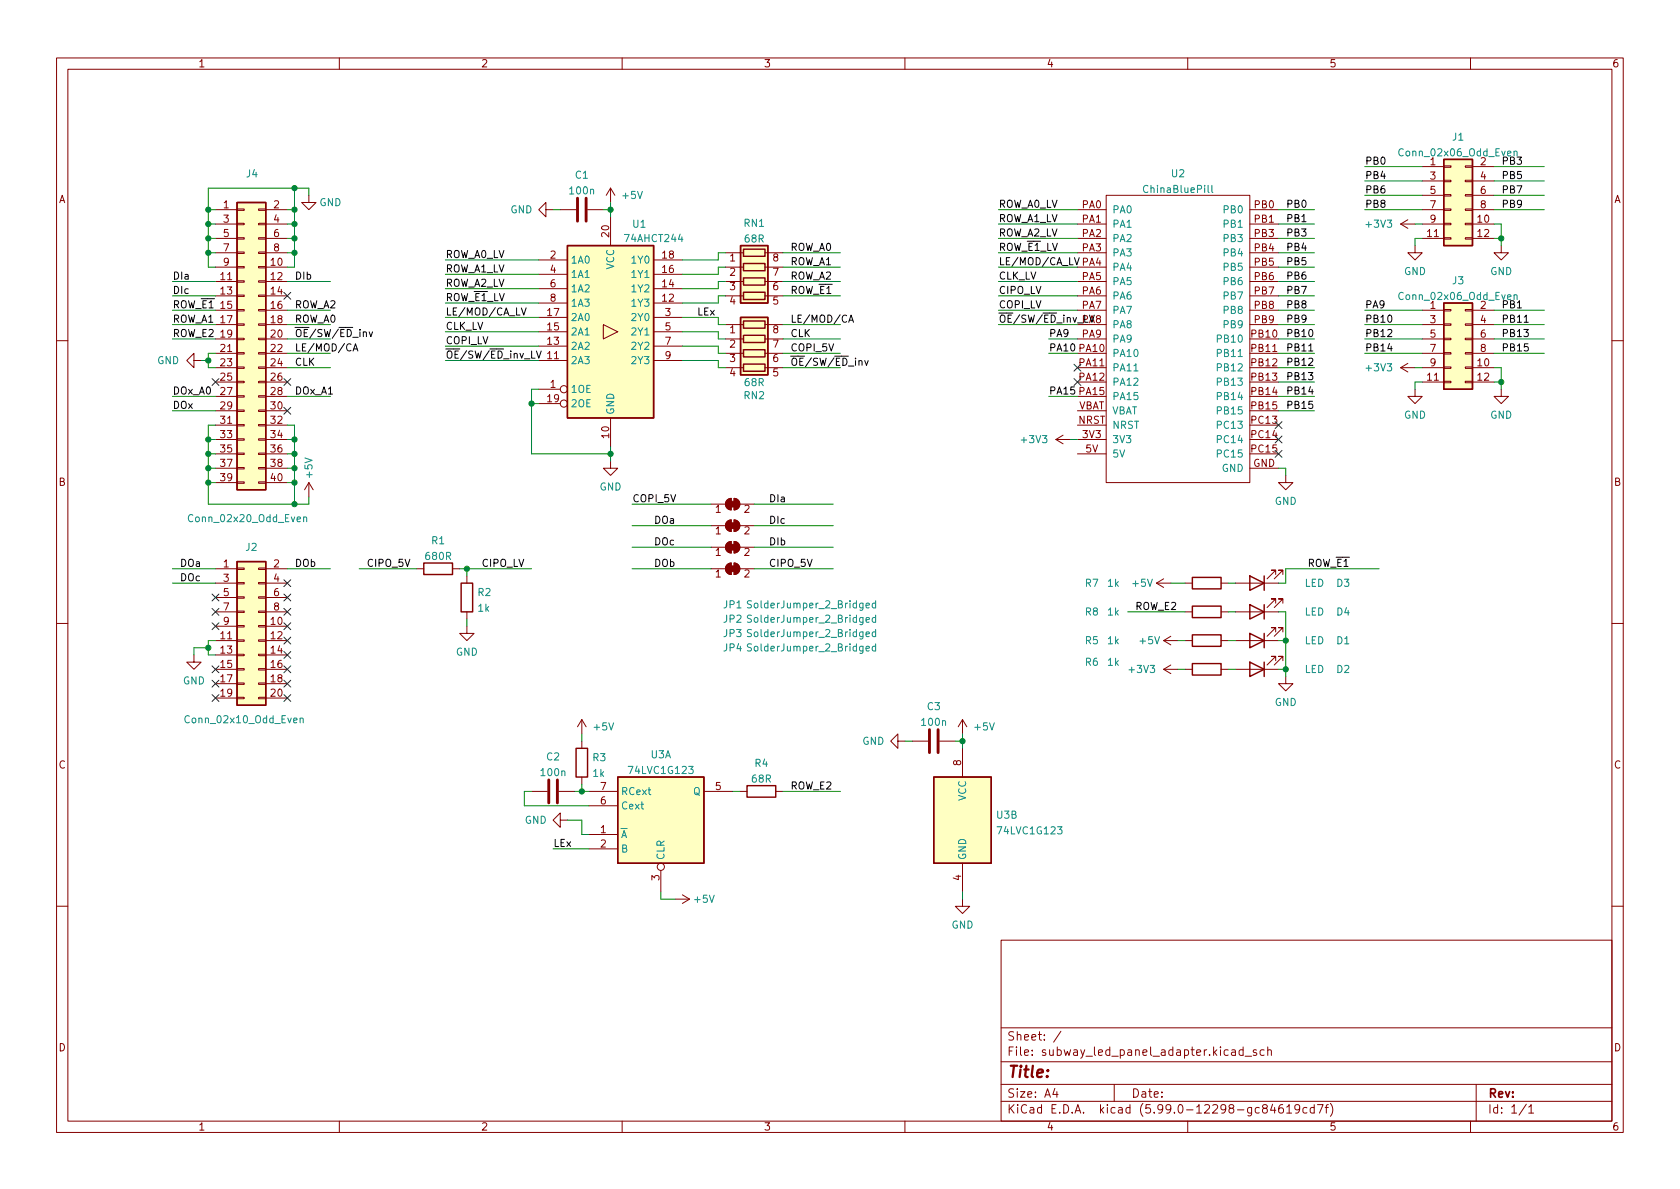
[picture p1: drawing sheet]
<svg xmlns="http://www.w3.org/2000/svg" width="297mm" height="210mm" viewBox="0 0 297 210" stroke-linecap="round" stroke-linejoin="round" font-family="sans-serif">
<g fill="none" stroke="#840000" stroke-width=".18">
<path d="M10 10.2h277v190.1h-277zM12 12.2h273v186.1h-273zM60 10.2v2M110 10.2v2M160 10.2v2M210 10.2v2M260 10.2v2M38.1 39.6h3.8M38.1 37.1h3.8M41.9 39.5h1.3v.2h-1.3zM41.9 37h1.3v.2h-1.3zM45.7 39.5h1.3v.2h-1.3z"/>
<path d="M45.7 37h1.3v.2h-1.3zM47 39.6h3.8M47 37.1h3.8M54.6 34.5v1.3h1.3l-1.3 1.3-1.3-1.3h1.3M96.5 37.1v-1.3l-1.3 1.3 1.3 1.2v-1.2h1.3M99.1 37.1h2.8M103.9 37.1h2.8M107.9 33.3v2.5M107.9 38.3v5.1M107.9 33.3l-.7 1.2M107.9 33.3l.8 1.2M190.5 39.6h5.1"/>
<path d="M190.5 37.1h5.1M195.6 34.5h25.4v50.8h-25.4zM221 39.6h5.1M221 37.1h5.1M247.6 39.6l1.3 .8M247.6 39.6h2.6M248.9 38.9l-1.3 .7M251.5 39.6h3.8M251.5 37.1h3.8M251.5 29.5h3.8M251.5 32h3.8M251.5 34.5h3.8"/>
<path d="M255.3 39.5h1.2v.2h-1.2zM255.3 37h1.2v.2h-1.2zM255.3 34.4h1.2v.3h-1.2zM255.3 31.9h1.2v.2h-1.2zM255.3 29.3h1.2v.3h-1.2zM259.1 39.5h1.2v.2h-1.2zM259.1 37h1.2v.2h-1.2zM259.1 34.4h1.2v.3h-1.2zM259.1 31.9h1.2v.2h-1.2zM259.1 29.3h1.2v.3h-1.2zM260.3 39.6h3.9M260.3 37.1h3.9"/>
<path d="M260.3 29.5h3.9M260.3 32h3.9M260.3 34.5h3.9M38.1 57.4h3.8M38.1 59.9h3.8M38.1 54.9h3.8M38.1 44.7h3.8M38.1 47.2h3.8M38.1 49.8h3.8M38.1 52.3h3.8M38.1 42.2h3.8M41.9 59.8h1.3v.3h-1.3z"/>
<path d="M41.9 57.3h1.3v.2h-1.3zM41.9 54.7h1.3v.3h-1.3zM41.9 52.2h1.3v.2h-1.3zM41.9 49.7h1.3v.2h-1.3zM41.9 47.1h1.3v.3h-1.3zM41.9 44.6h1.3v.2h-1.3zM41.9 42h1.3v.3h-1.3zM45.7 59.8h1.3v.3h-1.3zM45.7 57.3h1.3v.2h-1.3zM45.7 54.7h1.3v.3h-1.3zM45.7 52.2h1.3v.2h-1.3zM45.7 49.7h1.3v.2h-1.3z"/>
<path d="M45.7 47.1h1.3v.3h-1.3zM45.7 44.6h1.3v.2h-1.3zM45.7 42h1.3v.3h-1.3zM47 57.4h3.8M47 59.9h3.8M47 54.9h3.8M47 44.7h3.8M47 47.2h3.8M47 49.8h3.8M47 52.3h3.8M47 42.2h3.8M95.2 53.6h5.1"/>
<path d="M95.2 51h5.1M95.2 58.7h5.1M95.2 48.5h5.1M95.2 56.1h5.1M95.2 46h5.1M106.7 57.4l2.5 1.3-2.5 1.2zM115.6 53.6h5M115.6 51h5M115.6 58.7h5M115.6 48.5h5M115.6 56.1h5M115.6 46h5"/>
<path d="M128.3 57.4h3.1M128.3 59.9h3.1M128.3 44.7h3.1M128.3 47.2h3.1M128.3 49.8h3.1M128.3 52.3h3.1M135.3 57.4h3.1M135.3 59.9h3.1M135.3 44.7h3.1M135.3 47.2h3.1M135.3 49.8h3.1M135.3 52.3h3.1"/>
<path d="M190.5 57.4h5.1M190.5 59.9h5.1M190.5 54.9h5.1M190.5 44.7h5.1M190.5 47.2h5.1M190.5 49.8h5.1M190.5 52.3h5.1M190.5 42.2h5.1M221 57.4h5.1M221 59.9h5.1M221 54.9h5.1M221 44.7h5.1"/>
<path d="M221 47.2h5.1M221 49.8h5.1M221 52.3h5.1M221 42.2h5.1M250.2 43.4v1.3h1.3l-1.3 1.3-1.3-1.3h1.3M251.5 57.4h3.8M251.5 59.9h3.8M251.5 54.9h3.8M251.5 42.2h3.8M255.3 59.8h1.2v.3h-1.2zM255.3 57.3h1.2v.2h-1.2zM255.3 54.7h1.2v.3h-1.2z"/>
<path d="M255.3 42h1.2v.3h-1.2zM259.1 59.8h1.2v.3h-1.2zM259.1 57.3h1.2v.2h-1.2zM259.1 54.7h1.2v.3h-1.2zM259.1 42h1.2v.3h-1.2zM260.3 57.4h3.9M260.3 59.9h3.9M260.3 54.9h3.9M260.3 42.2h3.9M265.4 43.4v1.3h1.3l-1.3 1.3-1.2-1.3h1.2M10 60.2h2M34.3 63.7v-1.2l-1.3 1.2 1.3 1.3v-1.3h1.3"/>
<path d="M38.1 62.5h3.8M38.1 65h3.8M38.1 67.6h3.8M38.1 77.7h3.8M38.1 75.2h3.8M38.1 70.1h3.8M38.1 72.6h3.8M41.9 77.6h1.3v.2h-1.3zM41.9 75.1h1.3v.2h-1.3zM41.9 72.5h1.3v.3h-1.3zM41.9 70h1.3v.2h-1.3zM41.9 67.4h1.3v.3h-1.3z"/>
<path d="M41.9 64.9h1.3v.2h-1.3zM41.9 62.4h1.3v.2h-1.3zM45.7 77.6h1.3v.2h-1.3zM45.7 75.1h1.3v.2h-1.3zM45.7 72.5h1.3v.3h-1.3zM45.7 70h1.3v.2h-1.3zM45.7 67.4h1.3v.3h-1.3zM45.7 64.9h1.3v.2h-1.3zM45.7 62.4h1.3v.2h-1.3zM47 62.5h3.8M47 65h3.8M47 67.6h3.8"/>
<path d="M47 77.7h3.8M47 75.2h3.8M47 70.1h3.8M47 72.6h3.8M95.2 68.8h3.9M95.2 63.7h5.1M95.2 61.2h5.1M95.2 71.4h3.9M107.9 73.9v5.1M115.6 63.7h5M115.6 61.2h5M128.3 62.5h3.1"/>
<path d="M128.3 65h3.1M135.3 62.5h3.1M135.3 65h3.1M186.7 77.7l1.3 .8M186.7 77.7h2.5M188 77l-1.3 .7M190.5 62.5h5.1M190.5 65h5.1M190.5 67.6h5.1M190.5 77.7h5.1M190.5 75.2h5.1M190.5 70.1h5.1"/>
<path d="M190.5 72.6h5.1M221 62.5h5.1M221 65h5.1M221 67.6h5.1M221 77.7h5.1M221 75.2h5.1M221 70.1h5.1M221 72.6h5.1M247.6 65h2.6M247.6 65l1.3 .8M248.9 64.3l-1.3 .7M250.2 68.8v1.3h1.3l-1.3 1.3-1.3-1.3h1.3"/>
<path d="M251.5 62.5h3.8M251.5 65h3.8M251.5 67.6h3.8M255.3 67.4h1.2v.3h-1.2zM255.3 64.9h1.2v.2h-1.2zM255.3 62.4h1.2v.2h-1.2zM259.1 67.4h1.2v.3h-1.2zM259.1 64.9h1.2v.2h-1.2zM259.1 62.4h1.2v.2h-1.2zM260.3 62.5h3.9M260.3 65h3.9M260.3 67.6h3.9"/>
<path d="M265.4 68.8v1.3h1.3l-1.3 1.3-1.2-1.3h1.2M285 60.2h2M38.1 80.3h3.8M38.1 82.8h3.8M38.1 85.3h3.8M41.9 85.2h1.3v.3h-1.3zM41.9 82.7h1.3v.2h-1.3zM41.9 80.1h1.3v.3h-1.3zM45.7 85.2h1.3v.3h-1.3zM45.7 82.7h1.3v.2h-1.3zM45.7 80.1h1.3v.3h-1.3zM47 80.3h3.8"/>
<path d="M47 82.8h3.8M47 85.3h3.8M54.6 85.3l-.8 1.3M54.6 85.3v2.6M54.6 85.3l.8 1.3M107.9 81.5v1.3h1.3l-1.3 1.3-1.2-1.3h1.2M125.7 89.1h2.6M125.7 93h2.6M125.7 96.8h2.6M128.6 88.4l.7-.3v2.1a1.02 1.02 0 0 1-1-.7 1.02 1.02 0 0 1 .3-1.1zM128.6 92.2l.7-.3v2.1a1.02 1.02 0 0 1-1-.7 1.02 1.02 0 0 1 .3-1.1zM128.6 99.9l.7-.3v2a1.02 1.02 0 0 1-1-.6 1.02 1.02 0 0 1 .3-1.1z"/>
<path d="M128.6 96.1l.7-.3v2a1.02 1.02 0 0 1-1-.6 1.02 1.02 0 0 1 .3-1.1zM129.8 88.1a1.02 1.02 0 0 1 1 1 1.02 1.02 0 0 1-1 1.1zM129.8 91.9a1.02 1.02 0 0 1 1 1.1 1.02 1.02 0 0 1-1 1zM129.8 99.6a1.02 1.02 0 0 1 1 1 1.02 1.02 0 0 1-1 1zM129.8 95.8a1.02 1.02 0 0 1 1 1 1.02 1.02 0 0 1-1 1zM130.8 89.1h2.5M130.8 93h2.5M130.8 96.8h2.5M190.5 80.3h5.1M221 80.3h5.1M221 82.8h5.1M227.3 84.1v1.2h1.3l-1.3 1.3-1.2-1.3h1.2"/>
<path d="M10 110.2h2M34.3 115.8v1.3h1.3l-1.3 1.3-1.3-1.3h1.3M38.1 100.6h3.8M38.1 118.4h3.8M38.1 108.2h3.8M38.1 103.1h3.8M38.1 113.3h3.8M38.1 110.7h3.8M38.1 115.8h3.8M38.1 105.7h3.8M41.9 118.2h1.3v.3h-1.3zM41.9 115.7h1.3v.2h-1.3z"/>
<path d="M41.9 113.2h1.3v.2h-1.3zM41.9 110.6h1.3v.3h-1.3zM41.9 108.1h1.3v.2h-1.3zM41.9 105.5h1.3v.3h-1.3zM41.9 103h1.3v.2h-1.3zM41.9 100.5h1.3v.2h-1.3zM45.7 118.2h1.3v.3h-1.3zM45.7 115.7h1.3v.2h-1.3zM45.7 113.2h1.3v.2h-1.3zM45.7 110.6h1.3v.3h-1.3zM45.7 108.1h1.3v.2h-1.3zM45.7 105.5h1.3v.3h-1.3z"/>
<path d="M45.7 103h1.3v.2h-1.3zM45.7 100.5h1.3v.2h-1.3zM47 100.6h3.8M47 118.4h3.8M47 108.2h3.8M47 103.1h3.8M47 113.3h3.8M47 110.7h3.8M47 115.8h3.8M47 105.7h3.8M73.7 100.6h1.2M80 100.6h1.3"/>
<path d="M82.5 110.7v1.3h1.3l-1.3 1.3-1.2-1.3h1.2M82.5 101.8v1.3M82.5 108.2v1.3M125.7 100.6h2.6M130.8 100.6h2.5M204.5 103.1l1.2 .8M204.5 103.1h2.5M205.7 118.4h2.6M205.7 102.4l-1.2 .7M205.7 113.3h2.6M205.7 118.4l1.3 .7M205.7 113.3l1.3 .7"/>
<path d="M207 117.6l-1.3 .8M207 112.5l-1.3 .8M209.5 118.4h1.3M209.5 108.2h1.3M209.5 103.1h1.3M209.5 113.3h1.3M215.9 118.4h1.3M215.9 108.2h1.3M215.9 103.1h1.3M215.9 113.3h1.3M218.4 118.4h7.7M218.4 108.2h7.7"/>
<path d="M218.4 103.1h7.7M218.4 113.3h7.7M225.6 116.8v-.7h-.8h.8l-1.6 1.5M225.6 106.7v-.8h-.8h.8l-1.6 1.5M225.6 101.6v-.8h-.8h.8l-1.6 1.6M225.6 111.8v-.8h-.8h.8l-1.6 1.5M226.8 116.8v-.7h-.7h.7l-1.5 1.5M226.8 106.7v-.8h-.7h.7l-1.5 1.5M226.8 101.6v-.8h-.7h.7l-1.5 1.6M226.8 111.8v-.8h-.7h.7l-1.5 1.5M227.3 119.6v1.3h1.3l-1.3 1.3-1.2-1.3h1.2M285 110.2h2"/>
<path d="M38.1 120.9h3.8M38.1 123.4h3.8M41.9 123.3h1.3v.3h-1.3zM41.9 120.8h1.3v.2h-1.3zM45.7 123.3h1.3v.3h-1.3zM45.7 120.8h1.3v.2h-1.3zM47 120.9h3.8M47 123.4h3.8M94 139.9h2.8M98.8 139.9h2.8M102.9 127.2l-.8 1.3M102.9 127.2v2.6"/>
<path d="M102.9 131.1v1.2M102.9 137.4v1.3M102.9 127.2l.7 1.3M104.1 139.9h5.1M124.5 139.9h5M130.8 139.9h1.3M137.2 139.9h1.2M158.7 131.1v-1.3l-1.2 1.3 1.2 1.2v-1.2h1.3M161.3 131.1h2.8M166.1 131.1h2.8M170.2 127.2l-.8 1.3M170.2 127.2v2.6"/>
<path d="M170.2 132.3v5.1M170.2 127.2l.7 1.3M99.1 145v-1.2l-1.3 1.2 1.3 1.3v-1.3h1.2M104.1 147.6h5.1M104.1 150.1h5.1M104.1 142.5h5.1M116.8 153.9v3.8M119.4 159h2.5M120.6 158.2l1.3 .8M121.9 159l-1.3 .8M170.2 159v1.3h1.2l-1.2 1.2-1.3-1.2h1.3M170.2 152.6v5.1"/>
<path d="M10 160.2h2M177 166.3h108v32h-108zM285 160.2h2M60 198.3v2M110 198.3v2M160 198.3v2M177 194.8h108M177 191.8h108M177 187.8h108M177 181.8h108M186.5 192.5l-.4 1h1M186.9 193v1"/>
<path d="M187.6 182.4l-1.3 1.9M197 191.8v3M210 198.3v2M219.8 185.7l-.4-.1-.3 .3v.4l.1 .3h.6M219.8 185.1v1.5M220.1 186.8h1.2M222.1 185.7l-.3-.1-.2 .2v.3l.5 .1v.4h-.5M223.5 196l-.3-.3 .1-.2 .2-.2 .4 .1 .2 .2-.1 .2-.6 .2-.2 .3 .1 .4 .2 .1h.4l.2-.3-.1-.4-.2-.1M223.5 185.7l-.4-.1-.3 .3v.4l.1 .3h.6M224.1 185.8l.3-.2 .3 .1 .1 .9M224.1 185.1v1.5M225 195.3l-.4 1h1"/>
<path d="M225.4 195.8v1M226.8 195.3a.59 .59 0 0 0-.7 .7v.5l.1 .3h.4l.3-.1v-.5l-.1-.2-.4-.1-.3 .3M227.5 195.8l.4-.5v1.5M227.5 196.8h.9M229.8 196l-.3 .3-.4-.1-.2-.2 .2-.6 .4-.1 .2 .2a.99 .99 0 0 1-.3 1.3h-.3M231.1 195.9l-.5-.1-.2 .3v.4l.1 .3h.6M232.4 195.9l-.5-.1-.3 .3v.4l.2 .3h.6M232.4 195.3v1.5M232.9 195.3h1l-.6 1.5M234.3 195.8h.6M234.9 195.3l-.4 .2v1.3M235.2 195.1a1.72 1.72 0 0 1 0 2.3"/>
<path d="M260 198.3v2M261 191.8v6.5M269.9 195.3l-1.3 1.9M270.3 195.8l.4-.5v1.5M270.3 196.8h.9"/>
<circle cx="99.7" cy="68.8" r=".63"/>
<circle cx="99.7" cy="71.4" r=".63"/>
<circle cx="116.8" cy="153.3" r=".63"/>
</g>
<g fill="#840000" stroke="#840000" stroke-width=".18">
<path d="M128.6 88.4l.7-.3v2.1a1.02 1.02 0 0 1-1-.7 1.02 1.02 0 0 1 .3-1.1z"/>
<path d="M129.8 88.1a1.02 1.02 0 0 1 1 1 1.02 1.02 0 0 1-1 1.1z"/>
<path d="M129 88.6h1v1.1h-1z"/>
<path d="M128.6 92.2l.7-.3v2.1a1.02 1.02 0 0 1-1-.7 1.02 1.02 0 0 1 .3-1.1z"/>
<path d="M129.8 91.9a1.02 1.02 0 0 1 1 1.1 1.02 1.02 0 0 1-1 1z"/>
<path d="M129 92.5h1v1h-1z"/>
<path d="M128.6 99.9l.7-.3v2a1.02 1.02 0 0 1-1-.6 1.02 1.02 0 0 1 .3-1.1z"/>
<path d="M129.8 99.6a1.02 1.02 0 0 1 1 1 1.02 1.02 0 0 1-1 1z"/>
<path d="M129 100.1h1v1h-1z"/>
<path d="M128.6 96.1l.7-.3v2a1.02 1.02 0 0 1-1-.6 1.02 1.02 0 0 1 .3-1.1z"/>
<path d="M129.8 95.8a1.02 1.02 0 0 1 1 1 1.02 1.02 0 0 1-1 1z"/>
<path d="M129 96.3h1v1h-1z"/>
</g>
<g fill="none" stroke="#008484" stroke-width=".18">
<path d="M213.6 32.8v1.1l.2 .1M214.3 32.8v1.1l.1 .1M267.7 26.8l.2-.1 .3 .1v.8M267.7 26.7v.9M267.7 52.2l.2-.1 .3 .1v.8M267.7 52.1v.9M200.5 65.6h.7M53.7 91.5l.2-.1 .3 .1v.8M53.7 91.4v.9M132.9 106.3l-.5-.1-.2 .2v.3l.5 .3 .2 .3-.3 .2-.5-.1M132.9 108.8h-.5l-.2 .1v.4l.5 .2 .2 .3-.3 .2h-.5M132.9 113.9h-.5l-.2 .1v.3l.5 .3 .2 .3-.3 .2h-.5"/>
<path d="M132.9 111.4l-.5-.1-.2 .1v.4l.5 .2 .2 .3-.3 .3-.5-.1M153.1 107.1l.6-.1v-.3h-.4l-.2 .1 .1 .6h.5M153.1 109.6l.6-.1v-.2l-.4-.1-.2 .2 .1 .6h.5M153.1 114.7l.6-.1v-.3h-.4l-.2 .2 .1 .6h.5M153.1 112.2l.6-.2v-.2l-.4-.1-.2 .2 .1 .6h.5M154.8 106.7h-.3l-.3 .2 .1 .5h.5M154.8 109.3l-.3-.1-.3 .2 .1 .6h.5M154.8 114.3h-.3l-.3 .2 .1 .6h.5M154.8 111.8l-.3-.1-.3 .3 .1 .5h.5M154.8 106.2v1.3M154.8 108.8v1.2M154.8 111.3v1.3"/>
<path d="M154.8 113.9v1.2M53.1 127.1l.1-.1h.4v.8M53.1 127v.8"/>
</g>
<g fill="none" stroke="#840000" stroke-width=".25">
<path d="M41.9 35.8h5.1v50.8h-5.1zM255.3 28.2h5v15.2h-5zM100.3 43.4h15.3v30.5h-15.3zM130.9 56.1h4.9v10.2h-4.9zM130.9 43.4h4.9v10.2h-4.9zM131.4 56.8h3.9v1.2h-3.9zM131.4 59.3h3.9v1.3h-3.9zM131.4 44.1h3.9v1.2h-3.9zM131.4 46.6h3.9v1.3h-3.9zM131.4 49.1h3.9v1.3h-3.9zM131.4 51.7h3.9v1.3h-3.9zM255.3 53.6h5v15.2h-5z"/>
<path d="M131.4 61.8h3.9v1.3h-3.9zM131.4 64.4h3.9v1.3h-3.9zM41.9 99.3h5.1v25.4h-5.1zM74.9 99.6h5.1v2h-5.1zM81.5 103.1h2.1v5.1h-2.1zM210.8 112.3h5.1v2h-5.1zM210.8 102.1h5.1v2h-5.1zM210.8 107.2h5.1v2h-5.1zM210.8 117.3h5.1v2.1h-5.1zM221 117.1l2.5 1.3-2.5 1.2zM221 106.9l2.5 1.3-2.5 1.3zM221 101.8l2.5 1.3-2.5 1.3z"/>
<path d="M221 112l2.5 1.3-2.5 1.2zM223.5 101.8v2.6M223.5 106.9v2.6M223.5 112v2.5M223.5 117.1v2.5M101.9 132.3h2v5.1h-2zM109.2 137.4h15.3v15.2h-15.3zM132.1 138.9h5.1v2.1h-5.1zM165.1 137.4h10.2v15.2h-10.2z"/>
</g>
<g fill="#ffffc2" stroke="#ffffc2" stroke-width=".18">
<path d="M100.3 43.4h15.3v30.5h-15.3z"/>
<path d="M130.9 56.1h4.9v10.2h-4.9z"/>
<path d="M255.3 53.6h5v15.2h-5z"/>
<path d="M130.9 43.4h4.9v10.2h-4.9z"/>
<path d="M165.1 137.4h10.2v15.2h-10.2z"/>
<path d="M41.9 35.8h5.1v50.8h-5.1z"/>
<path d="M41.9 99.3h5.1v25.4h-5.1z"/>
<path d="M109.2 137.4h15.3v15.2h-15.3z"/>
<path d="M255.3 28.2h5v15.2h-5z"/>
</g>
<path d="M102.1 35v4.1M103.6 35v4.1M97 137.9v4.1M98.6 137.9v4.1M164.3 129v4.1M165.9 129v4.1" fill="none" stroke="#840000" stroke-width=".51"/>
<path d="M92.2 54.4l.4 1.3 .4-1.3M150.1 57l.4-1.3 .4 1.3M150.2 56.6h.6M190 45.6l.4 1.2 .4-1.2M269.5 57h.7M62.4 62.1l.5-1.3 .4 1.3M62.5 61.7h.7M231.4 62.1h.7" fill="none" stroke="#000" stroke-width=".18"/>
<g fill="none" stroke="#008400" stroke-width=".18">
<path d="M36.8 37.1h1.3M36.8 39.6h1.3M50.8 37.1h1.3M50.8 39.6h1.3M52.1 33.3v13.9h-1.3M54.6 34.5v-1.2h-17.8v13.9h1.3M97.8 37.1h1.3M106.7 37.1h1.2M107.9 35.8v2.5M176.5 37.1h14M176.5 39.6h14M226.1 37.1h6.3"/>
<path d="M226.1 39.6h6.3M241.3 37.1h10.2M241.3 32h10.2M241.3 34.5h10.2M241.3 29.5h10.2M250.2 39.6h1.3M264.2 37.1h8.8M264.2 39.6h1.2v3.8M264.2 32h8.8M264.2 34.5h8.8M264.2 29.5h8.8M30.5 49.8h7.6"/>
<path d="M30.5 52.3h7.6M30.5 59.9h7.6M30.5 54.9h7.6M30.5 57.4h7.6M36.8 44.7h1.3M36.8 42.2h1.3M50.8 44.7h1.3M50.8 49.8h7.6M50.8 42.2h1.3M50.8 59.9h7.6M50.8 54.9h7.6M50.8 57.4h7.6"/>
<path d="M78.7 46h16.5M78.7 53.6h16.5M78.7 58.7h16.5M78.7 56.1h16.5M78.7 51h16.5M78.7 48.5h16.5M120.6 56.1h6.4v1.3h1.3M120.6 58.7h6.4v1.2h1.3M128.3 44.7h-1.3v1.3h-6.4M128.3 49.8h-1.3v1.2h-6.4M128.3 47.2h-1.3v1.3h-6.4M128.3 52.3h-1.3v1.3h-6.4"/>
<path d="M138.4 44.7h10.2M138.4 49.8h10.2M138.4 47.2h10.2M138.4 52.3h10.2M138.4 59.9h10.2M138.4 57.4h10.2M176.5 44.7h14M176.5 49.8h14M176.5 42.2h14M176.5 47.2h14M176.5 52.3h14M176.5 54.9h14"/>
<path d="M176.5 57.4h14M185.4 59.9h5.1M226.1 44.7h6.3M226.1 49.8h6.3M226.1 42.2h6.3M226.1 47.2h6.3M226.1 52.3h6.3M226.1 59.9h6.3M226.1 54.9h6.3M226.1 57.4h6.3M241.3 59.9h10.2M241.3 54.9h10.2"/>
<path d="M241.3 57.4h10.2M251.5 42.2h-1.3v1.2M264.2 42.2h1.2M264.2 59.9h8.8M264.2 54.9h8.8M264.2 57.4h8.8M30.5 70.1h7.6M30.5 72.6h7.6M35.6 63.7h1.2M36.8 77.7h1.3M38.1 62.5h-1.3v2.5h1.3M38.1 75.2h-1.3v13.9h17.8v-1.2"/>
<path d="M50.8 77.7h1.3M50.8 70.1h7.6M50.8 65h7.6M50.8 62.5h7.6M50.8 75.2h1.3v13.9M78.7 61.2h16.5M78.7 63.7h16.5M94 71.4h1.2M95.2 68.8h-1.2v11.5h13.9M107.9 79v2.5M120.6 63.7h6.4v1.3h1.3M120.6 61.2h6.4v1.3h1.3"/>
<path d="M138.4 65h10.2M138.4 62.5h10.2M185.4 70.1h5.1M185.4 62.5h5.1M189.2 77.7h1.3M226.1 70.1h6.3M226.1 65h6.3M226.1 62.5h6.3M226.1 72.6h6.3M226.1 67.6h6.3M241.3 62.5h10.2M250.2 65h1.3"/>
<path d="M251.5 67.6h-1.3v1.2M264.2 65h1.2v3.8M264.2 62.5h8.8M264.2 67.6h1.2M36.8 82.8h1.3M36.8 80.3h1.3M36.8 85.3h1.3M50.8 82.8h1.3M50.8 80.3h1.3M50.8 85.3h1.3M111.8 93h13.9M111.8 96.8h13.9"/>
<path d="M111.8 89.1h13.9M133.3 93h14M133.3 96.8h14M133.3 89.1h14M226.1 82.8h1.2v1.3M30.5 100.6h7.6M30.5 103.1h7.6M36.8 114.5h-2.5v1.3M38.1 113.3h-1.3v2.5h1.3M50.8 100.6h7.6M63.5 100.6h10.2M81.3 100.6h12.7"/>
<path d="M82.5 100.6v1.2M82.5 109.5v1.2M111.8 100.6h13.9M133.3 100.6h14M199.4 108.2h10.1M207 103.1h2.5M208.3 113.3h1.2M208.3 118.4h1.2M217.2 108.2h1.2M217.2 113.3h1.2M217.2 118.4h1.2M217.2 103.1h1.2"/>
<path d="M226.1 108.2h1.2v11.4M226.1 113.3h1.2M226.1 118.4h1.2M243.8 100.6h-16.5v2.5h-1.2M94 139.9h-1.3v2.6h11.4M101.6 139.9h2.5M102.9 129.8v1.3M102.9 138.7v1.2M129.5 139.9h1.3M138.4 139.9h10.2M160 131.1h1.3M168.9 131.1h1.3"/>
<path d="M170.2 129.8v2.5M97.8 150.1h6.3M100.3 145h2.6v2.6h1.2M116.8 157.7v1.3h2.6M170.2 157.7v1.3"/>
</g>
<g fill="none" stroke="#000084" stroke-width=".18">
<path d="M50.2 51.7l1.2 1.2M51.4 51.7l-1.2 1.2M37.5 66.9l1.2 1.3M38.7 66.9l-1.2 1.3M50.2 66.9l1.2 1.3M50.2 72l1.2 1.2M51.4 66.9l-1.2 1.3M51.4 72l-1.2 1.2M189.9 66.9l1.2 1.3M189.9 64.4l1.2 1.2M191.1 66.9l-1.2 1.3M191.1 64.4l-1.2 1.2"/>
<path d="M225.5 79.6l1.2 1.3M225.5 77.1l1.2 1.2M225.5 74.6l1.2 1.2M226.7 79.6l-1.2 1.3M226.7 77.1l-1.2 1.2M226.7 74.6l-1.2 1.2M37.5 107.6l1.2 1.2M37.5 105l1.2 1.3M37.5 110.1l1.2 1.2M37.5 117.7l1.2 1.3M38.7 107.6l-1.2 1.2M38.7 105l-1.2 1.3"/>
<path d="M38.7 117.7l-1.2 1.3M38.7 110.1l-1.2 1.2M50.2 105l1.2 1.3M50.2 102.5l1.2 1.2M50.2 107.6l1.2 1.2M50.2 110.1l1.2 1.2M50.2 112.7l1.2 1.2M50.2 115.2l1.2 1.2M50.2 117.7l1.2 1.3M51.4 105l-1.2 1.3M51.4 102.5l-1.2 1.2M51.4 107.6l-1.2 1.2"/>
<path d="M51.4 110.1l-1.2 1.2M51.4 112.7l-1.2 1.2M51.4 115.2l-1.2 1.2M51.4 117.7l-1.2 1.3M37.5 120.3l1.2 1.2M37.5 122.8l1.2 1.2M38.7 120.3l-1.2 1.2M38.7 122.8l-1.2 1.2M50.2 122.8l1.2 1.2M50.2 120.3l1.2 1.2M51.4 122.8l-1.2 1.2M51.4 120.3l-1.2 1.2"/>
</g>
<g fill="#008400" stroke="#008400" stroke-width=".18">
<circle cx="36.8" cy="80.3" r=".46"/>
<circle cx="36.8" cy="82.8" r=".46"/>
<circle cx="36.8" cy="85.3" r=".46"/>
<circle cx="52.1" cy="77.7" r=".46"/>
<circle cx="52.1" cy="80.3" r=".46"/>
<circle cx="52.1" cy="82.8" r=".46"/>
<circle cx="36.8" cy="114.5" r=".46"/>
<circle cx="52.1" cy="85.3" r=".46"/>
<circle cx="52.1" cy="89.1" r=".46"/>
<circle cx="36.8" cy="63.7" r=".46"/>
<circle cx="36.8" cy="77.7" r=".46"/>
<circle cx="52.1" cy="33.3" r=".46"/>
<circle cx="52.1" cy="37.1" r=".46"/>
<circle cx="52.1" cy="39.6" r=".46"/>
<circle cx="52.1" cy="42.2" r=".46"/>
<circle cx="52.1" cy="44.7" r=".46"/>
<circle cx="94" cy="71.4" r=".46"/>
<circle cx="107.9" cy="80.3" r=".46"/>
<circle cx="102.9" cy="139.9" r=".46"/>
<circle cx="170.2" cy="131.1" r=".46"/>
<circle cx="36.8" cy="37.1" r=".46"/>
<circle cx="36.8" cy="39.6" r=".46"/>
<circle cx="36.8" cy="44.7" r=".46"/>
<circle cx="36.8" cy="42.2" r=".46"/>
<circle cx="82.5" cy="100.6" r=".46"/>
<circle cx="265.4" cy="67.6" r=".46"/>
<circle cx="265.4" cy="42.2" r=".46"/>
<circle cx="107.9" cy="37.1" r=".46"/>
<circle cx="227.3" cy="113.3" r=".46"/>
<circle cx="227.3" cy="118.4" r=".46"/>
</g>
<text font-size="2.8" fill="#840000" x="178" y="190.6">Title:</text>
<g font-size="2.1" fill="#840000">
<text x="178" y="184">Sheet: /</text>
<text x="178" y="186.7">File: subway_led_panel_adapter.kicad_sch</text>
<text x="178" y="196.9">KiCad E.D.A. kicad (5.99.0-12298-gc84619cd7f)</text>
<text x="178" y="194.1">Size: A4</text>
<text x="200" y="194.1">Date:</text>
<text x="263" y="194.1">Rev:</text>
<text x="263" y="196.9">Id: 1/1</text>
</g>
<g font-size="1.8" fill="#840000">
<text x="35" y="11.9">1</text>
<text x="85" y="11.9">2</text>
<text x="135" y="11.9">3</text>
<text x="185" y="11.9">4</text>
<text x="235" y="11.9">5</text>
<text x="285" y="11.9">6</text>
<text x="252.9" y="29.2">1</text>
<text x="261.8" y="29.2">2</text>
<text x="10.3" y="35.9">A</text>
<text x="252.9" y="31.7">3</text>
<text x="252.9" y="34.3">5</text>
<text x="261.8" y="31.7">4</text>
<text x="261.8" y="34.3">6</text>
<text x="285.3" y="35.9">A</text>
<text x="39.5" y="36.8">1</text>
<text x="39.5" y="39.4">3</text>
<text x="39.5" y="41.9">5</text>
<text x="48.4" y="36.8">2</text>
<text x="48.4" y="39.4">4</text>
<text x="48.4" y="41.9">6</text>
<text x="107.7" y="41.9" transform="rotate(-90 107.7 41.9)">20</text>
<text x="191.3" y="36.8">PA0</text>
<text x="191.3" y="39.4">PA1</text>
<text x="191.3" y="41.9">PA2</text>
<text x="221.8" y="36.8">PB0</text>
<text x="221.8" y="39.4">PB1</text>
<text x="221.8" y="41.9">PB3</text>
<text x="252.4" y="41.9">11</text>
<text x="252.9" y="36.8">7</text>
<text x="252.9" y="39.4">9</text>
<text x="261.3" y="39.4">10</text>
<text x="261.3" y="41.9">12</text>
<text x="261.8" y="36.8">8</text>
<text x="39.5" y="44.4">7</text>
<text x="39.5" y="47">9</text>
<text x="47.9" y="47">10</text>
<text x="48.4" y="44.4">8</text>
<text x="97.3" y="45.7">2</text>
<text x="117.1" y="45.7">18</text>
<text x="129" y="46.2">1</text>
<text x="136.7" y="46.2">8</text>
<text x="191.3" y="44.4">PA3</text>
<text x="191.3" y="47">PA4</text>
<text x="221.8" y="44.4">PB4</text>
<text x="221.8" y="47">PB5</text>
<text x="39" y="49.5">11</text>
<text x="39" y="52.1">13</text>
<text x="47.9" y="49.5">12</text>
<text x="47.9" y="52.1">14</text>
<text x="97.3" y="48.3">4</text>
<text x="97.3" y="50.8">6</text>
<text x="97.3" y="53.3">8</text>
<text x="117.1" y="53.3">12</text>
<text x="117.1" y="50.8">14</text>
<text x="117.1" y="48.3">16</text>
<text x="129" y="48.8">2</text>
<text x="129" y="51.3">3</text>
<text x="129" y="53.8">4</text>
<text x="136.7" y="53.8">5</text>
<text x="136.7" y="51.3">6</text>
<text x="136.7" y="48.8">7</text>
<text x="191.3" y="49.5">PA5</text>
<text x="191.3" y="52.1">PA6</text>
<text x="221.8" y="49.5">PB6</text>
<text x="221.8" y="52.1">PB7</text>
<text x="39" y="54.6">15</text>
<text x="39" y="57.1">17</text>
<text x="39" y="59.7">19</text>
<text x="47.9" y="54.6">16</text>
<text x="47.9" y="57.1">18</text>
<text x="47.9" y="59.7">20</text>
<text x="96.8" y="58.4">15</text>
<text x="96.8" y="55.9">17</text>
<text x="117.6" y="55.9">3</text>
<text x="117.6" y="58.4">5</text>
<text x="129" y="58.9">1</text>
<text x="136.7" y="58.9">8</text>
<text x="191.3" y="54.6">PA7</text>
<text x="191.3" y="59.7">PA9</text>
<text x="221.3" y="59.7">PB10</text>
<text x="221.8" y="54.6">PB8</text>
<text x="221.8" y="57.1">PB9</text>
<text x="252.9" y="54.6">1</text>
<text x="252.9" y="57.1">3</text>
<text x="252.9" y="59.7">5</text>
<text x="261.8" y="54.6">2</text>
<text x="261.8" y="57.1">4</text>
<text x="261.8" y="59.7">6</text>
<text x="39" y="62.2">21</text>
<text x="39" y="64.8">23</text>
<text x="47.9" y="62.2">22</text>
<text x="47.9" y="64.8">24</text>
<text x="96.8" y="63.5">11</text>
<text x="96.8" y="61">13</text>
<text x="117.6" y="61">7</text>
<text x="117.6" y="63.5">9</text>
<text x="129" y="61.5">2</text>
<text x="129" y="64">3</text>
<text x="136.7" y="64">6</text>
<text x="136.7" y="61.5">7</text>
<text x="190.8" y="64.8">PA11</text>
<text x="221.3" y="62.2">PB11</text>
<text x="221.3" y="64.8">PB12</text>
<text x="252.9" y="62.2">7</text>
<text x="252.9" y="64.8">9</text>
<text x="261.3" y="64.8">10</text>
<text x="261.8" y="62.2">8</text>
<text x="39" y="67.3">25</text>
<text x="39" y="69.8">27</text>
<text x="47.9" y="67.3">26</text>
<text x="47.9" y="69.8">28</text>
<text x="96.8" y="71.1">19</text>
<text x="97.3" y="68.6">1</text>
<text x="129" y="66.5">4</text>
<text x="136.7" y="66.5">5</text>
<text x="190.8" y="67.3">PA12</text>
<text x="221.3" y="67.3">PB13</text>
<text x="221.3" y="69.8">PB14</text>
<text x="252.4" y="67.3">11</text>
<text x="261.3" y="67.3">12</text>
<text x="39" y="72.4">29</text>
<text x="39" y="74.9">31</text>
<text x="39" y="77.5">33</text>
<text x="47.9" y="72.4">30</text>
<text x="47.9" y="74.9">32</text>
<text x="47.9" y="77.5">34</text>
<text x="107.7" y="77.4" transform="rotate(-90 107.7 77.4)">10</text>
<text x="190.6" y="74.9">NRST</text>
<text x="190.6" y="72.4">VBAT</text>
<text x="191.5" y="77.5">3V3</text>
<text x="221.3" y="72.4">PB15</text>
<text x="221.3" y="74.9">PC13</text>
<text x="221.3" y="77.5">PC14</text>
<text x="39" y="80">35</text>
<text x="39" y="82.5">37</text>
<text x="47.9" y="80">36</text>
<text x="47.9" y="82.5">38</text>
<text x="192" y="80">5V</text>
<text x="221.3" y="80">PC15</text>
<text x="221.6" y="82.5">GND</text>
<text x="10.3" y="85.9">B</text>
<text x="39" y="85.1">39</text>
<text x="47.9" y="85.1">40</text>
<text x="285.3" y="85.9">B</text>
<text x="126.5" y="90.7">1</text>
<text x="126.5" y="94.5">1</text>
<text x="131.6" y="90.7">2</text>
<text x="131.6" y="94.5">2</text>
<text x="39.5" y="100.3">1</text>
<text x="48.4" y="100.3">2</text>
<text x="126.5" y="98.3">1</text>
<text x="131.6" y="98.3">2</text>
<text x="39.5" y="102.9">3</text>
<text x="39.5" y="105.4">5</text>
<text x="39.5" y="107.9">7</text>
<text x="48.4" y="102.9">4</text>
<text x="48.4" y="105.4">6</text>
<text x="48.4" y="107.9">8</text>
<text x="126.5" y="102.1">1</text>
<text x="131.6" y="102.1">2</text>
<text x="39" y="113">11</text>
<text x="39.5" y="110.5">9</text>
<text x="47.9" y="110.5">10</text>
<text x="47.9" y="113">12</text>
<text x="39" y="115.6">13</text>
<text x="39" y="118.1">15</text>
<text x="47.9" y="115.6">14</text>
<text x="47.9" y="118.1">16</text>
<text x="39" y="120.6">17</text>
<text x="39" y="123.2">19</text>
<text x="47.9" y="120.6">18</text>
<text x="47.9" y="123.2">20</text>
<text x="10.3" y="135.9">C</text>
<text x="169.9" y="135.4" transform="rotate(-90 169.9 135.4)">8</text>
<text x="285.3" y="135.9">C</text>
<text x="106.2" y="142.2">6</text>
<text x="106.2" y="139.7">7</text>
<text x="126.5" y="139.7">5</text>
<text x="106.2" y="147.3">1</text>
<text x="106.2" y="149.9">2</text>
<text x="116.6" y="155.7" transform="rotate(-90 116.6 155.7)">3</text>
<text x="169.9" y="155.7" transform="rotate(-90 169.9 155.7)">4</text>
<text x="10.3" y="185.9">D</text>
<text x="285.3" y="185.9">D</text>
<text x="35" y="199.9">1</text>
<text x="85" y="199.9">2</text>
<text x="135" y="199.9">3</text>
<text x="185" y="199.9">4</text>
<text x="235" y="199.9">5</text>
<text x="285" y="199.9">6</text>
</g>
<g font-size="1.8">
<text x="241.3" y="29.1">PB0</text>
<text x="265.4" y="29.1">PB3</text>
<text x="241.3" y="34.2">PB6</text>
<text x="241.3" y="31.6">PB4</text>
<text x="265.4" y="34.2">PB7</text>
<text x="265.4" y="31.6">PB5</text>
<text x="176.5" y="41.8">ROW_A2_LV</text>
<text x="176.5" y="39.3">ROW_A1_LV</text>
<text x="176.5" y="36.7">ROW_A0_LV</text>
<text x="227.3" y="39.3">PB1</text>
<text x="227.3" y="41.8">PB3</text>
<text x="227.3" y="36.7">PB0</text>
<text x="241.3" y="36.7">PB8</text>
<text x="265.4" y="36.7">PB9</text>
<text x="78.7" y="45.6">ROW_A0_LV</text>
<text x="139.7" y="44.3">ROW_A0</text>
<text x="139.7" y="46.9">ROW_A1</text>
<text x="176.5" y="46.9">LE/MOD/CA_LV</text>
<text x="176.5" y="44.3">ROW_~{E1}_LV</text>
<text x="227.3" y="46.9">PB5</text>
<text x="227.3" y="44.3">PB4</text>
<text x="30.5" y="49.4">DIa</text>
<text x="30.5" y="52">DIc</text>
<text x="52.1" y="49.4">DIb</text>
<text x="78.7" y="48.2">ROW_A1_LV</text>
<text x="78.7" y="53.2">ROW_~{E1}_LV</text>
<text x="78.7" y="50.7">ROW_A2_LV</text>
<text x="139.7" y="49.4">ROW_A2</text>
<text x="139.7" y="52">ROW_~{E1}</text>
<text x="176.5" y="52">CIPO_LV</text>
<text x="176.5" y="49.4">CLK_LV</text>
<text x="227.3" y="49.4">PB6</text>
<text x="227.3" y="52">PB7</text>
<text x="30.5" y="54.5">ROW_~{E1}</text>
<text x="30.5" y="57">ROW_A1</text>
<text x="30.5" y="59.6">ROW_E2</text>
<text x="52.1" y="59.6">~{OE}/SW/~{ED}_inv</text>
<text x="52.1" y="57">ROW_A0</text>
<text x="52.1" y="54.5">ROW_A2</text>
<text x="78.7" y="58.3">CLK_LV</text>
<text x="78.7" y="55.8">LE/MOD/CA_LV</text>
<text x="123.2" y="55.8">LEx</text>
<text x="139.7" y="57">LE/MOD/CA</text>
<text x="139.7" y="59.6">CLK</text>
<text x="176.5" y="57">~{OE}/SW/~{ED}_inv_LV</text>
<text x="176.5" y="54.5">COPI_LV</text>
<text x="185.4" y="59.6">PA9</text>
<text x="191.3" y="57.1">PA8</text>
<text x="227.3" y="54.5">PB8</text>
<text x="227.3" y="57">PB9</text>
<text x="227.3" y="59.6">PB10</text>
<text x="241.3" y="59.6">PB12</text>
<text x="241.3" y="57">PB10</text>
<text x="241.3" y="54.5">PA9</text>
<text x="265.4" y="59.6">PB13</text>
<text x="265.4" y="54.5">PB1</text>
<text x="265.4" y="57">PB11</text>
<text x="52.1" y="62.1">LE/MOD/CA</text>
<text x="52.1" y="64.7">CLK</text>
<text x="78.7" y="63.4">~{OE}/SW/~{ED}_inv_LV</text>
<text x="78.7" y="60.9">COPI_LV</text>
<text x="139.7" y="62.1">COPI_5V</text>
<text x="139.7" y="64.7">~{OE}/SW/~{ED}_inv</text>
<text x="185.4" y="62.1">PA10 PA10</text>
<text x="227.3" y="62.1">PB11</text>
<text x="227.3" y="64.7">PB12</text>
<text x="241.3" y="62.1">PB14</text>
<text x="265.4" y="62.1">PB15</text>
<text x="30.5" y="69.7">DOx_A0</text>
<text x="52.1" y="69.7">DOx_A1</text>
<text x="185.4" y="69.7">PA15 PA15</text>
<text x="227.3" y="69.7">PB14</text>
<text x="227.3" y="67.2">PB13</text>
<text x="30.5" y="72.3">DOx</text>
<text x="227.3" y="72.3">PB15</text>
<text x="111.8" y="88.8">COPI_5V</text>
<text x="135.9" y="88.8">DIa</text>
<text x="115.6" y="92.6">DOa</text>
<text x="135.9" y="92.6">DIc</text>
<text x="31.7" y="100.2">DOa</text>
<text x="52.1" y="100.2">DOb</text>
<text x="64.8" y="100.2">CIPO_5V</text>
<text x="85.1" y="100.2">CIPO_LV</text>
<text x="115.6" y="100.2">DOb</text>
<text x="115.6" y="96.4">DOc</text>
<text x="135.9" y="96.4">DIb</text>
<text x="135.9" y="100.2">CIPO_5V</text>
<text x="231.1" y="100.2">ROW_~{E1}</text>
<text x="31.7" y="102.8">DOc</text>
<text x="200.7" y="107.8">ROW_E2</text>
<text x="139.7" y="139.6">ROW_E2</text>
<text x="97.8" y="149.8">LEx</text>
</g>
<g font-size="1.8" fill="#008484">
<text x="247.7" y="27.6">Conn_02x06_Odd_Even</text>
<text x="256.8" y="24.9">J1</text>
<text x="43.6" y="31.4">J4</text>
<text x="100.9" y="34.4">100n</text>
<text x="101.7" y="31.6">C1</text>
<text x="110.2" y="35.2">+5V</text>
<text x="202.6" y="34.1">ChinaBluePill</text>
<text x="207.1" y="31.3">U2</text>
<text x="56.5" y="36.4">GND</text>
<text x="90.2" y="37.7">GND</text>
<text x="111.9" y="40.3">U1</text>
<text x="131.6" y="40.1">RN1</text>
<text x="196.6" y="37.7">PA0</text>
<text x="196.6" y="40.3">PA1</text>
<text x="216.5" y="37.7">PB0</text>
<text x="216.5" y="40.3">PB1</text>
<text x="241.7" y="40.3">+3V3</text>
<text x="100.8" y="46.6">1A0</text>
<text x="108.6" y="47.7" transform="rotate(-90 108.6 47.7)">VCC</text>
<text x="110.7" y="42.8">74AHCT244</text>
<text x="111.9" y="46.6">1Y0</text>
<text x="131.7" y="42.9">68R</text>
<text x="196.6" y="42.8">PA2</text>
<text x="196.6" y="45.3">PA3</text>
<text x="196.6" y="47.9">PA4</text>
<text x="216.5" y="42.8">PB3</text>
<text x="216.5" y="45.3">PB4</text>
<text x="216.5" y="47.9">PB5</text>
<text x="100.8" y="49.1">1A1</text>
<text x="100.8" y="51.7">1A2</text>
<text x="111.9" y="51.7">1Y2</text>
<text x="111.9" y="49.1">1Y1</text>
<text x="196.6" y="50.4">PA5</text>
<text x="196.6" y="53">PA6</text>
<text x="216.5" y="50.4">PB6</text>
<text x="216.5" y="53">PB7</text>
<text x="247.7" y="53">Conn_02x06_Odd_Even</text>
<text x="248.2" y="48.6">GND</text>
<text x="256.8" y="50.3">J3</text>
<text x="263.5" y="48.6">GND</text>
<text x="100.8" y="59.3">2A1</text>
<text x="100.8" y="56.8">2A0</text>
<text x="100.8" y="54.2">1A3</text>
<text x="111.9" y="54.2">1Y3</text>
<text x="111.9" y="56.8">2Y0</text>
<text x="111.9" y="59.3">2Y1</text>
<text x="196.6" y="55.5">PA7</text>
<text x="196.6" y="58">PA8</text>
<text x="216.5" y="55.5">PB8</text>
<text x="216.5" y="58">PB9</text>
<text x="27.8" y="64.4">GND</text>
<text x="100.8" y="64.4">2A3</text>
<text x="100.8" y="61.8">2A2</text>
<text x="111.9" y="61.8">2Y2</text>
<text x="111.9" y="64.4">2Y3</text>
<text x="196.6" y="63.1">PA10</text>
<text x="196.6" y="65.7">PA11</text>
<text x="196.6" y="60.6">PA9</text>
<text x="215.5" y="60.6">PB10</text>
<text x="215.5" y="63.1">PB11</text>
<text x="215.5" y="65.7">PB12</text>
<text x="241.7" y="65.7">+3V3</text>
<text x="100.8" y="69.5">1OE</text>
<text x="131.6" y="70.6">RN2</text>
<text x="131.7" y="68.3">68R</text>
<text x="196.6" y="68.2">PA12</text>
<text x="196.6" y="70.7">PA15</text>
<text x="215.5" y="68.2">PB13</text>
<text x="215.5" y="70.7">PB14</text>
<text x="100.8" y="72">2OE</text>
<text x="108.6" y="73.4" transform="rotate(-90 108.6 73.4)">GND</text>
<text x="196.6" y="75.8">NRST</text>
<text x="196.6" y="73.3">VBAT</text>
<text x="215.5" y="73.3">PB15</text>
<text x="215.5" y="75.8">PC13</text>
<text x="248.2" y="74">GND</text>
<text x="263.5" y="74">GND</text>
<text x="180.7" y="78.4">+3V3</text>
<text x="196.6" y="78.4">3V3</text>
<text x="196.6" y="80.9">5V</text>
<text x="215.5" y="78.4">PC14</text>
<text x="215.5" y="80.9">PC15</text>
<text x="216" y="83.4">GND</text>
<text x="55.2" y="84.4" transform="rotate(-90 55.2 84.4)">+5V</text>
<text x="106" y="86.7">GND</text>
<text x="225.4" y="89.3">GND</text>
<text x="33.7" y="92.3">Conn_02x20_Odd_Even</text>
<text x="43.5" y="97.4">J2</text>
<text x="75.4" y="99">680R</text>
<text x="76.3" y="96.2">R1</text>
<text x="84.5" y="105.4">R2</text>
<text x="128" y="107.6">JP1</text>
<text x="132.7" y="107.6">SolderJumper_2_Bridged</text>
<text x="191.9" y="103.8">R7</text>
<text x="195.9" y="103.8">1k</text>
<text x="200.3" y="103.8">+5V</text>
<text x="230.6" y="103.8">LED</text>
<text x="236.4" y="103.8">D3</text>
<text x="84.5" y="108.2">1k</text>
<text x="128" y="110.1">JP2</text>
<text x="128" y="112.6">JP3</text>
<text x="132.7" y="110.1">SolderJumper_2_Bridged</text>
<text x="132.7" y="112.6">SolderJumper_2_Bridged</text>
<text x="191.9" y="113.9">R5</text>
<text x="191.9" y="108.8">R8</text>
<text x="195.9" y="113.9">1k</text>
<text x="195.9" y="108.8">1k</text>
<text x="201.6" y="113.9">+5V</text>
<text x="230.6" y="108.8">LED</text>
<text x="230.6" y="113.9">LED</text>
<text x="236.4" y="108.8">D4</text>
<text x="236.4" y="113.9">D1</text>
<text x="80.6" y="115.9">GND</text>
<text x="128" y="115.2">JP4</text>
<text x="132.7" y="115.2">SolderJumper_2_Bridged</text>
<text x="191.9" y="117.7">R6</text>
<text x="195.9" y="117.7">1k</text>
<text x="199.8" y="119">+3V3</text>
<text x="230.6" y="119">LED</text>
<text x="236.4" y="119">D2</text>
<text x="32.3" y="121">GND</text>
<text x="164" y="125.6">C3</text>
<text x="225.4" y="124.8">GND</text>
<text x="33.1" y="127.9">Conn_02x10_Odd_Even</text>
<text x="105.1" y="129.2">+5V</text>
<text x="152.4" y="131.7">GND</text>
<text x="163.1" y="128.3">100n</text>
<text x="172.4" y="129.2">+5V</text>
<text x="95.8" y="137.2">100n</text>
<text x="96.7" y="134.5">C2</text>
<text x="104.8" y="134.6">R3</text>
<text x="104.9" y="137.4">1k</text>
<text x="111.4" y="136.9">74LVC1G123</text>
<text x="115.1" y="134.1">U3A</text>
<text x="133.5" y="135.6">R4</text>
<text x="109.7" y="143.1">Cext</text>
<text x="109.7" y="140.6">RCext</text>
<text x="122.6" y="140.6">Q</text>
<text x="133" y="138.4">68R</text>
<text x="170.8" y="141.7" transform="rotate(-90 170.8 141.7)">VCC</text>
<text x="92.8" y="145.7">GND</text>
<text x="109.7" y="148.2">~{A}</text>
<text x="176.2" y="144.8">U3B</text>
<text x="176.7" y="147.5">74LVC1G123</text>
<text x="109.7" y="150.7">B</text>
<text x="117.5" y="152.1" transform="rotate(-90 117.5 152.1)">CLR</text>
<text x="170.8" y="152.1" transform="rotate(-90 170.8 152.1)">GND</text>
<text x="122.9" y="159.6">+5V</text>
<text x="168.2" y="164.2">GND</text>
</g>
</svg>
